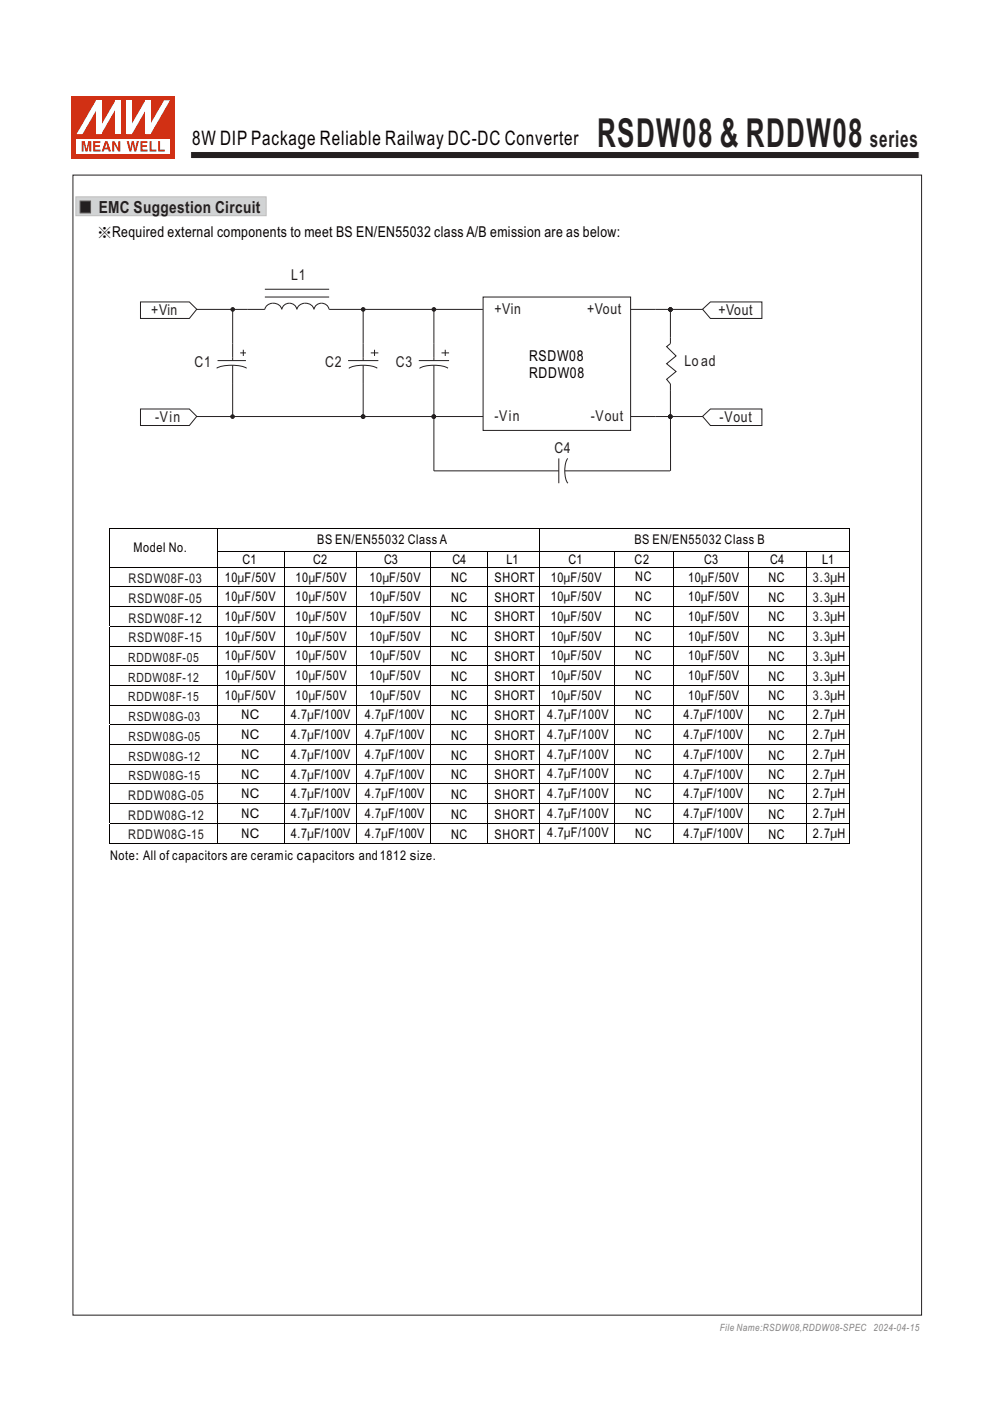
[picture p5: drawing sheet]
<svg xmlns="http://www.w3.org/2000/svg" width="210mm" height="297mm" viewBox="0 0 210 297" stroke-linecap="round" stroke-linejoin="round" font-family="sans-serif">
<path d="M40.4 32.1h154.6v1.5h-154.6z" fill-rule="evenodd" fill="#231f20" stroke="#fff" stroke-width=".21"/>
<path d="M15.2 20.4h22v13.2h-22z" fill="#d13014"/>
<path d="M16.3 29.4h19.8v3.1h-19.8z" fill="#fff"/>
<g fill="#d13014">
<path d="M26.9 29.9h.4l.4 1.6 .2-1.6h.5l.3 1.6 .3-1.6h.5l-.6 2.2h-.4l-.3-1.7-.4 1.7h-.3z" fill-rule="evenodd"/>
<path d="M29.8 29.9h1.5v.4h-1.1v.5h1v.4h-1v.5h1.1v.4h-1.5z" fill-rule="evenodd"/>
<path d="M31.7 29.9h.5v1.8h1v.4h-1.5z" fill-rule="evenodd"/>
<path d="M33.5 29.9h.5v1.8h1v.4h-1.5z" fill-rule="evenodd"/>
<path d="M17.3 29.9h.7l.3 1.8 .4-1.8h.7v2.2h-.4v-1.8l-.4 1.8h-.5l-.4-1.8v1.8h-.4z" fill-rule="evenodd"/>
<path d="M19.8 29.9h1.5v.4h-1.1v.5h1v.4h-1v.5h1.1v.4h-1.5z" fill-rule="evenodd"/>
<path d="M22.6 30.4l.2 .9h-.5zM22.3 29.9l-.7 2.2h.4l.2-.4h.7l.2 .4h.4l-.7-2.2z" fill-rule="evenodd"/>
<path d="M23.8 29.9h.5l.8 1.6v-1.6h.4v2.2h-.4l-.9-1.5v1.5h-.4z" fill-rule="evenodd"/>
</g>
<g fill="#fcffff">
<path d="M24.5 21.3h1.1v7.1h-1.1z"/>
<path d="M20.4 21.3h1.1v7.1h-1.1z"/>
<path d="M30.8 21.3h1.1v7.1h-1.1z"/>
<path d="M26.9 21.3h1.1v7.1h-1.1z"/>
</g>
<g fill="#fcffff">
<path d="M24.5 21.3h1.1l-4.1 7.1h-1.1z" fill-rule="evenodd"/>
<path d="M20.4 21.3h1v.3l-3.9 6.8h-1.3z" fill-rule="evenodd"/>
<path d="M34.8 21.3h1.3l-4.2 7.1h-1v-.3z" fill-rule="evenodd"/>
<path d="M30.8 21.3h1.1v.3l-3.9 6.8h-1.1v-.3z" fill-rule="evenodd"/>
</g>
<path d="M16.1 41.7h40.4v4h-40.4z" fill-rule="evenodd" fill="#d1d3d4" stroke="#bbbdc0" stroke-width=".21"/>
<path d="M17 42.6h2.2v2.5h-2.2z" fill-rule="evenodd" fill="#231f20" stroke="#58595b" stroke-width=".21"/>
<g fill="none" stroke="#231f20" stroke-width=".21">
<path d="M29.8 64h10.4l1.5 1.6-1.5 1.9h-10.4zM46 78.1a8.3 8.3 0 0 1 6.3 0M46.1 76.5h6.1M49.3 77.4v10.9M49.3 65.6v10.9M51 74.8h1.2M51.6 74.2v1.3M56.2 63h13.6M56.2 61.3h13.6M63 65.6a1.64 1.64 0 0 0-1.6-1.3 1.64 1.64 0 0 0-1.6 1.3 1.88 1.88 0 0 0-1.8-1.3 1.88 1.88 0 0 0-1.8 1.3h-14.5M63 65.6a1.89 1.89 0 0 1 1.8-1.3 1.89 1.89 0 0 1 1.8 1.3 1.64 1.64 0 0 1 1.6-1.3 1.64 1.64 0 0 1 1.6 1.3M69.8 65.6h32.6"/>
<path d="M73.8 76.5h6.4M77 65.6v10.9M77 77.5v10.8M78.6 74.8h1.6M79.4 74.2v1.3M80 78.1a7.4 7.4 0 0 0-6 0M88.8 76.5h6.4M92 65.6v10.9M92 77.5v22.3h26.5M93.6 74.8h1.6M94.4 74.2v1.3M95 78.1a7.4 7.4 0 0 0-6 0"/>
<path d="M102.5 63h31.3v28.3h-31.3zM133.8 65.6h15.2M142.2 65.6v7.2l-.8 .7 2 2-2 1.6 2 1.7-2 1.6 .8 1v6.9M149 65.6l1.7-1.6h10.9v3.5h-10.9zM29.8 86.7h10.4l1.5 1.6-1.5 1.9h-10.4zM41.7 88.3h60.8M118.5 97.2v5.3M119.8 99.8h22.3M120.4 97.2a5.7 5.7 0 0 0 .1 5.3M133.8 88.3h15.2M142.2 88.5v11.3M149 88.3l1.7-1.6h10.9v3.5h-10.9z"/>
</g>
<g fill="#231f20" stroke="#231f20" stroke-width=".21">
<circle cx="49.4" cy="65.6" r=".38"/>
<circle cx="92" cy="88.3" r=".38"/>
<circle cx="77" cy="88.3" r=".38"/>
<circle cx="92" cy="65.6" r=".38"/>
<circle cx="77" cy="65.6" r=".38"/>
<circle cx="49.3" cy="88.3" r=".38"/>
<circle cx="142.2" cy="65.6" r=".38"/>
<circle cx="142.2" cy="88.3" r=".38"/>
</g>
<path d="M23.3 111.9l.1 .2z" fill="#050100"/>
<path d="M23.3 112h157" fill="none" stroke="#050100" stroke-width=".21"/>
<path d="M180.2 111.9l.1 .2z" fill="#050100"/>
<path d="M23.3 112.1v4.7M46.2 112.1v4.7M114.5 112.1v4.7M180.2 112.1v4.7" fill="none" stroke="#050100" stroke-width=".21"/>
<path d="M23.3 116.8l.1 .1z" fill="#050100"/>
<path d="M46.1 116.8h68.3" fill="none" stroke="#050100" stroke-width=".21"/>
<path d="M103.3 116.8l.2 .1z" fill="#050100"/>
<path d="M114.4 116.8h65.8" fill="none" stroke="#050100" stroke-width=".21"/>
<path d="M180.2 116.8l.1 .1z" fill="#050100"/>
<g fill="none" stroke="#050100" stroke-width=".21">
<path d="M23.3 116.9v3.3M46.2 116.9v3.3M60.3 116.9v3.3M75.7 116.9v3.3M91.3 116.9v3.3M103.4 116.9v3.3M114.5 116.9v3.3M130.4 116.9v3.3M142.8 116.9v3.3M158.7 116.9v3.3M171.1 116.9v3.3M180.2 116.9v3.3"/>
<path d="M23.3 120.3h91.1"/>
</g>
<path d="M103.3 120.2l.2 .1z" fill="#050100"/>
<g fill="none" stroke="#050100" stroke-width=".21">
<path d="M23.3 124.5h91.1M23.3 120.3v4.1M46.2 120.3v4.1M60.3 120.3v4.1M75.7 120.3v4.1M91.3 120.3v4.1M103.4 120.3v4.1M114.4 120.3h65.9M114.5 120.3v4.1M130.4 120.3v4.1M142.8 120.3v4.1M158.7 120.3v4.1"/>
<path d="M171.1 120.3v4.1M180.2 120.3v4.1"/>
</g>
<path d="M103.3 124.4l.2 .1z" fill="#050100"/>
<g fill="none" stroke="#050100" stroke-width=".21">
<path d="M23.3 128.6h91.1M23.3 124.5v4M46.2 124.5v4M60.3 124.5v4M75.7 124.5v4M91.3 124.5v4M103.4 124.5v4M114.4 124.5h65.9M114.5 124.5v4M130.4 124.5v4M142.8 124.5v4M158.7 124.5v4"/>
<path d="M171.1 124.5v4M180.2 124.5v4"/>
</g>
<path d="M103.3 128.5l.2 .2z" fill="#050100"/>
<path d="M114.4 128.6h65.9" fill="none" stroke="#050100" stroke-width=".21"/>
<path d="M180.2 128.5l.1 .2z" fill="#050100"/>
<g fill="none" stroke="#050100" stroke-width=".21">
<path d="M23.3 132.8h91.1M23.3 128.7v4M46.2 128.7v4M60.3 128.7v4M75.7 128.7v4M91.3 128.7v4M103.4 128.7v4M114.5 128.7v4M130.4 128.7v4M142.8 128.7v4M158.7 128.7v4M171.1 128.7v4"/>
<path d="M180.2 128.7v4"/>
</g>
<path d="M103.3 132.7l.2 .2z" fill="#050100"/>
<g fill="none" stroke="#050100" stroke-width=".21">
<path d="M23.3 137h91.1M23.3 132.9v4M46.2 132.9v4M60.3 132.9v4M75.7 132.9v4M91.3 132.9v4M103.4 132.9v4M114.4 132.8h65.9M114.5 132.9v4M130.4 132.9v4M142.8 132.9v4M158.7 132.9v4"/>
<path d="M171.1 132.9v4M180.2 132.9v4"/>
</g>
<path d="M103.3 136.9l.2 .1z" fill="#050100"/>
<g fill="none" stroke="#050100" stroke-width=".21">
<path d="M23.3 137v4.1M46.2 137v4.1M60.3 137v4.1M75.7 137v4.1M91.3 137v4.1M103.4 137v4.1M114.4 137h65.9M114.5 137v4.1M130.4 137v4.1M142.8 137v4.1M158.7 137v4.1M171.1 137v4.1"/>
<path d="M180.2 137v4.1M23.3 141.2h91.1"/>
</g>
<path d="M103.3 141.1l.2 .1z" fill="#050100"/>
<path d="M114.4 141.2h65.9" fill="none" stroke="#050100" stroke-width=".21"/>
<path d="M180.2 141.1l.1 .1z" fill="#050100"/>
<g fill="none" stroke="#050100" stroke-width=".21">
<path d="M23.3 145.3h91.1M23.3 141.2v4.1M46.2 141.2v4.1M60.3 141.2v4.1M75.7 141.2v4.1M91.3 141.2v4.1M103.4 141.2v4.1M114.5 141.2v4.1M130.4 141.2v4.1M142.8 141.2v4.1M158.7 141.2v4.1M171.1 141.2v4.1"/>
<path d="M180.2 141.2v4.1"/>
</g>
<path d="M103.3 145.3l.2 .1z" fill="#050100"/>
<g fill="none" stroke="#050100" stroke-width=".21">
<path d="M23.3 149.5h91.1M23.3 145.4v4M46.2 145.4v4M60.3 145.4v4M75.7 145.4v4M91.3 145.4v4M103.4 145.4v4M114.4 145.3h65.9M114.5 145.4v4M130.4 145.4v4M142.8 145.4v4M158.7 145.4v4"/>
<path d="M171.1 145.4v4M180.2 145.4v4"/>
</g>
<path d="M103.3 149.4l.2 .2z" fill="#050100"/>
<path d="M114.4 149.5h65.9" fill="none" stroke="#050100" stroke-width=".21"/>
<path d="M180.2 149.4l.1 .2z" fill="#050100"/>
<g fill="none" stroke="#050100" stroke-width=".21">
<path d="M23.3 153.7h91.1M23.3 149.6v4M46.2 149.6v4M60.3 149.6v4M75.7 149.6v4M91.3 149.6v4M103.4 149.6v4M114.5 149.6v4M130.4 149.6v4M142.8 149.6v4M158.7 149.6v4M171.1 149.6v4"/>
<path d="M180.2 149.6v4"/>
</g>
<path d="M103.3 153.6l.2 .1z" fill="#050100"/>
<path d="M114.4 153.7h65.8" fill="none" stroke="#050100" stroke-width=".21"/>
<path d="M180.2 153.6l.1 .1z" fill="#050100"/>
<g fill="none" stroke="#050100" stroke-width=".21">
<path d="M23.3 157.9h91.1M23.3 153.7v4.1M46.2 153.7v4.1M60.3 153.7v4.1M75.7 153.7v4.1M91.3 153.7v4.1M103.4 153.7v4.1M114.5 153.7v4.1M130.4 153.7v4.1M142.8 153.7v4.1M158.7 153.7v4.1M171.1 153.7v4.1"/>
<path d="M180.2 153.7v4.1"/>
</g>
<path d="M103.3 157.8l.2 .1z" fill="#050100"/>
<path d="M114.4 157.9h65.8" fill="none" stroke="#050100" stroke-width=".21"/>
<path d="M180.2 157.8l.1 .1z" fill="#050100"/>
<g fill="none" stroke="#050100" stroke-width=".21">
<path d="M23.3 157.9v4.1M46.2 157.9v4.1M60.3 157.9v4.1M75.7 157.9v4.1M91.3 157.9v4.1M103.4 157.9v4.1M114.5 157.9v4.1M130.4 157.9v4.1M142.8 157.9v4.1M158.7 157.9v4.1M171.1 157.9v4.1M180.2 157.9v4.1"/>
<path d="M23.3 162h91.1"/>
</g>
<path d="M103.3 162l.2 .1z" fill="#050100"/>
<path d="M114.4 162h65.8" fill="none" stroke="#050100" stroke-width=".21"/>
<path d="M180.2 162l.1 .1z" fill="#050100"/>
<g fill="none" stroke="#050100" stroke-width=".21">
<path d="M23.3 166.2h91.1M23.3 162.1v4.1M46.2 162.1v4.1M60.3 162.1v4.1M75.7 162.1v4.1M91.3 162.1v4.1M103.4 162.1v4.1M114.5 162.1v4.1M130.4 162.1v4.1M142.8 162.1v4.1M158.7 162.1v4.1M171.1 162.1v4.1"/>
<path d="M180.2 162.1v4.1"/>
</g>
<path d="M103.3 166.2l.2 .1z" fill="#050100"/>
<path d="M114.4 166.2h65.8" fill="none" stroke="#050100" stroke-width=".21"/>
<path d="M180.2 166.2l.1 .1z" fill="#050100"/>
<g fill="none" stroke="#050100" stroke-width=".21">
<path d="M23.3 170.4h91.1M23.3 166.3v4M46.2 166.3v4M60.3 166.3v4M75.7 166.3v4M91.3 166.3v4M103.4 166.3v4M114.5 166.3v4M130.4 166.3v4M142.8 166.3v4M158.7 166.3v4M171.1 166.3v4"/>
<path d="M180.2 166.3v4"/>
</g>
<path d="M103.3 170.3l.2 .1z" fill="#050100"/>
<path d="M114.4 170.4h65.9" fill="none" stroke="#050100" stroke-width=".21"/>
<path d="M180.2 170.3l.1 .1z" fill="#050100"/>
<g fill="none" stroke="#050100" stroke-width=".21">
<path d="M23.3 174.6h91.1M23.3 170.4v4.1M46.2 170.4v4.1M60.3 170.4v4.1M75.7 170.4v4.1M91.3 170.4v4.1M103.4 170.4v4.1M114.5 170.4v4.1M130.4 170.4v4.1M142.8 170.4v4.1M158.7 170.4v4.1M171.1 170.4v4.1"/>
<path d="M180.2 170.4v4.1"/>
</g>
<path d="M103.3 174.5l.2 .1z" fill="#050100"/>
<path d="M114.4 174.6h65.8" fill="none" stroke="#050100" stroke-width=".21"/>
<path d="M180.2 174.5l.1 .1z" fill="#050100"/>
<g fill="none" stroke="#050100" stroke-width=".21">
<path d="M23.3 178.7h22.8M23.3 174.6v4.2M46.2 174.6v4.2M46.3 178.7h13.9M60.3 174.6v4.2M60.4 178.7h15.2M75.7 174.6v4.2M75.7 178.7h15.5M91.3 174.6v4.2M91.4 178.7h23M103.4 174.6v4.2M114.5 174.6v4.2"/>
<path d="M114.5 178.7h15.8M130.4 174.6v4.2M130.4 178.7h28.2M142.8 174.6v4.2M158.7 174.6v4.2M158.8 178.7h21.5M171.1 174.6v4.2M180.2 174.6v4.2"/>
</g>
<path d="M180.2 178.7l.1 .1z" fill="#050100"/>
<path d="M15.5 37.1h180v241.7h-180z" fill="none" stroke="#231f20" stroke-width=".21"/>
<text font-size="8.5" fill="#231f20" x="126.6" y="31.1">RSDW08 &amp; RDDW08</text>
<text font-size="4.9" fill="#231f20" x="184.5" y="31.1">series</text>
<text font-size="4.2" fill="#080101" x="40.8" y="30.7">8W DIP Package Reliable Railway DC-DC Converter</text>
<text font-size="3.5" fill="#231f20" x="20.9" y="45.1">EMC Suggestion Circuit</text>
<g font-size="3.2" fill="#050100">
<text x="20.6" y="50.2">※Required external components to meet BS EN/EN55032 class A/B emission are as below:</text>
<text x="112.2" y="76.5">RSDW08</text>
<text x="112.2" y="80.1">RDDW08</text>
</g>
<g font-size="3.2" fill="#231f20">
<text x="61.8" y="59.4">L1</text>
<text x="32.1" y="66.8">+Vin</text>
<text x="104.9" y="66.7">+Vin</text>
<text x="124.5" y="66.7">+Vout</text>
<text x="152.4" y="66.9">+Vout</text>
<text x="41.3" y="77.8">C1</text>
<text x="69" y="77.8">C2</text>
<text x="84" y="77.8">C3</text>
<text x="145.2" y="77.6">Load</text>
<text x="32.9" y="89.4">-Vin</text>
<text x="104.9" y="89.3">-Vin</text>
<text x="125.3" y="89.3">-Vout</text>
<text x="152.6" y="89.5">-Vout</text>
<text x="117.6" y="96.1">C4</text>
</g>
<g font-size="2.8" fill="#050100">
<text x="28.3" y="117">Model No.</text>
<text x="51.4" y="119.5">C1</text>
<text x="66.4" y="119.5">C2</text>
<text x="67.3" y="115.4">BS EN/E 550 2 Class A</text>
<text x="77" y="115.4">N</text>
<text x="81.4" y="119.5">C3</text>
<text x="83.1" y="115.4">3</text>
<text x="95.9" y="119.5">C4</text>
<text x="107.4" y="119.5">L1</text>
<text x="120.6" y="119.5">C1</text>
<text x="134.6" y="115.4">BS EN/E 550 2 Class B</text>
<text x="134.6" y="119.5">C2</text>
<text x="144.2" y="115.4">N</text>
<text x="149.3" y="119.5">C3</text>
<text x="150.3" y="115.4">3</text>
<text x="163.3" y="119.5">C4</text>
<text x="174.3" y="119.5">L1</text>
<text x="47.7" y="123.4">10 F/50V</text>
<text x="62.7" y="123.4">10 F/50V</text>
<text x="78.4" y="123.4">10 F/50V</text>
<text x="95.7" y="123.4">NC</text>
<text x="104.9" y="123.4">SHORT</text>
<text x="116.8" y="123.4">10 F/50V</text>
<text x="134.8" y="123.3">NC</text>
<text x="146" y="123.4">10 F/50V</text>
<text x="163" y="123.4">NC</text>
<text x="47.7" y="127.5">10 F/50V</text>
<text x="47.7" y="131.6">10 F/50V</text>
<text x="62.7" y="127.5">10 F/50V</text>
<text x="62.7" y="131.6">10 F/50V</text>
<text x="78.4" y="127.5">10 F/50V</text>
<text x="78.4" y="131.6">10 F/50V</text>
<text x="95.7" y="127.6">NC</text>
<text x="95.7" y="131.7">NC</text>
<text x="104.9" y="127.6">SHORT</text>
<text x="104.9" y="131.7">SHORT</text>
<text x="116.8" y="127.5">10 F/50V</text>
<text x="116.8" y="131.6">10 F/50V</text>
<text x="134.8" y="127.5">NC</text>
<text x="134.8" y="131.6">NC</text>
<text x="146" y="127.5">10 F/50V</text>
<text x="146" y="131.6">10 F/50V</text>
<text x="163" y="127.6">NC</text>
<text x="163" y="131.7">NC</text>
<text x="47.7" y="135.8">10 F/50V</text>
<text x="62.7" y="135.8">10 F/50V</text>
<text x="78.4" y="135.8">10 F/50V</text>
<text x="95.7" y="135.9">NC</text>
<text x="104.9" y="135.9">SHORT</text>
<text x="116.8" y="135.8">10 F/50V</text>
<text x="134.8" y="135.8">NC</text>
<text x="146" y="135.8">10 F/50V</text>
<text x="163" y="135.9">NC</text>
<text x="47.7" y="140">10 F/50V</text>
<text x="62.7" y="140">10 F/50V</text>
<text x="78.4" y="140">10 F/50V</text>
<text x="95.7" y="140.1">NC</text>
<text x="104.9" y="140.1">SHORT</text>
<text x="116.8" y="140">10 F/50V</text>
<text x="134.8" y="140">NC</text>
<text x="146" y="140">10 F/50V</text>
<text x="163" y="140.1">NC</text>
<text x="47.7" y="144.2">10 F/50V</text>
<text x="47.7" y="148.3">10 F/50V</text>
<text x="62.7" y="144.2">10 F/50V</text>
<text x="62.7" y="148.3">10 F/50V</text>
<text x="78.4" y="144.2">10 F/50V</text>
<text x="78.4" y="148.3">10 F/50V</text>
<text x="95.7" y="144.3">NC</text>
<text x="95.7" y="148.5">NC</text>
<text x="104.9" y="144.3">SHORT</text>
<text x="104.9" y="148.5">SHORT</text>
<text x="116.8" y="144.2">10 F/50V</text>
<text x="116.8" y="148.3">10 F/50V</text>
<text x="134.8" y="144.2">NC</text>
<text x="134.8" y="148.3">NC</text>
<text x="146" y="144.2">10 F/50V</text>
<text x="146" y="148.3">10 F/50V</text>
<text x="163" y="144.3">NC</text>
<text x="163" y="148.5">NC</text>
<text x="51.2" y="152.5">NC</text>
<text x="61.7" y="152.5">4 7</text>
<text x="77.4" y="152.5">4 7</text>
<text x="95.7" y="152.7">NC</text>
<text x="104.9" y="152.7">SHORT</text>
<text x="116" y="152.5">4 7 F/100V</text>
<text x="134.8" y="152.5">NC</text>
<text x="145" y="152.5">4 7</text>
<text x="163" y="152.7">NC</text>
<text x="172.4" y="152.5">2 7 H</text>
<text x="51.2" y="156.7">NC</text>
<text x="51.2" y="160.9">NC</text>
<text x="61.7" y="156.7">4 7</text>
<text x="61.7" y="160.9">4 7</text>
<text x="77.4" y="156.7">4 7</text>
<text x="77.4" y="160.9">4 7</text>
<text x="95.7" y="156.9">NC</text>
<text x="95.7" y="161.1">NC</text>
<text x="104.9" y="156.9">SHORT</text>
<text x="104.9" y="161.1">SHORT</text>
<text x="116" y="156.6">4 7 F/100V</text>
<text x="116" y="160.8">4 7 F/100V</text>
<text x="134.8" y="156.7">NC</text>
<text x="134.8" y="160.9">NC</text>
<text x="145" y="156.7">4 7</text>
<text x="145" y="160.9">4 7</text>
<text x="163" y="156.9">NC</text>
<text x="163" y="161.1">NC</text>
<text x="172.4" y="156.7">2 7 H</text>
<text x="172.4" y="160.9">2 7 H</text>
<text x="51.2" y="165.1">NC</text>
<text x="61.7" y="165.1">4 7</text>
<text x="77.4" y="165.1">4 7</text>
<text x="95.7" y="165.3">NC</text>
<text x="104.9" y="165.3">SHORT</text>
<text x="116" y="165">4 7 F/100V</text>
<text x="134.8" y="165.1">NC</text>
<text x="145" y="165.1">4 7</text>
<text x="163" y="165.3">NC</text>
<text x="172.4" y="165.1">2 7 H</text>
<text x="51.2" y="169.3">NC</text>
<text x="51.2" y="173.5">NC</text>
<text x="61.7" y="169.3">4 7</text>
<text x="61.7" y="173.5">4 7</text>
<text x="77.4" y="169.3">4 7</text>
<text x="77.4" y="173.5">4 7</text>
<text x="95.7" y="169.5">NC</text>
<text x="95.7" y="173.6">NC</text>
<text x="104.9" y="169.5">SHORT</text>
<text x="104.9" y="173.6">SHORT</text>
<text x="116" y="169.2">4 7 F/100V</text>
<text x="116" y="173.3">4 7 F/100V</text>
<text x="134.8" y="169.2">NC</text>
<text x="134.8" y="173.4">NC</text>
<text x="145" y="169.3">4 7</text>
<text x="145" y="173.5">4 7</text>
<text x="163" y="169.5">NC</text>
<text x="163" y="173.6">NC</text>
<text x="172.4" y="169.3">2 7 H</text>
<text x="172.4" y="173.5">2 7 H</text>
<text x="51.2" y="177.7">NC</text>
<text x="61.7" y="177.6">4 7</text>
<text x="77.4" y="177.6">4 7</text>
<text x="95.7" y="177.8">NC</text>
<text x="104.9" y="177.8">SHORT</text>
<text x="116" y="177.5">4 7 F/100V</text>
<text x="134.8" y="177.6">NC</text>
<text x="145" y="177.6">4 7</text>
<text x="163" y="177.8">NC</text>
<text x="172.4" y="177.7">2 7 H</text>
<text x="23.3" y="182.3">Note All of capacitors are ceramic capacitors and1812 size.</text>
<text x="28.7" y="182.3">:</text>
</g>
<g font-size="2.8" fill="#231f20">
<text x="27.3" y="123.7">RSDW08F-03</text>
<text x="172.4" y="123.4">3 3</text>
<text x="173.8" y="123.4">. μH</text>
<text x="27.3" y="127.9">RSDW08F-05</text>
<text x="172.4" y="127.6">3 3</text>
<text x="172.4" y="131.7">3 3</text>
<text x="173.8" y="127.6">. μH</text>
<text x="173.8" y="131.7">. μH</text>
<text x="27.3" y="132">RSDW08F-12</text>
<text x="27.3" y="136.2">RSDW08F-15</text>
<text x="172.4" y="135.9">3 3</text>
<text x="173.8" y="135.9">. μH</text>
<text x="172.4" y="140.1">3 3</text>
<text x="173.8" y="140.1">. μH</text>
<text x="172.4" y="144.3">3 3</text>
<text x="172.4" y="148.5">3 3</text>
<text x="173.8" y="144.3">. μH</text>
<text x="173.8" y="148.5">. μH</text>
<text x="173.8" y="152.5">. μ</text>
<text x="173.8" y="156.7">. μ</text>
<text x="173.8" y="160.9">. μ</text>
<text x="173.8" y="165.1">. μ</text>
<text x="27.2" y="169.6">RDDW08G-05</text>
<text x="27.2" y="173.8">RDDW08G-12</text>
<text x="173.8" y="169.3">. μ</text>
<text x="173.8" y="173.5">. μ</text>
<text x="27.2" y="178">RDDW08G-15</text>
<text x="173.8" y="177.7">. μ</text>
</g>
<g font-size="2.7" fill="#231f20">
<text x="27.2" y="140.4">RDDW08F-05</text>
<text x="27.2" y="144.6">RDDW08F-12</text>
<text x="27.2" y="148.7">RDDW08F-15</text>
<text x="27.3" y="152.9">RSDW08G-03</text>
<text x="27.3" y="157.1">RSDW08G-05</text>
<text x="27.3" y="161.3">RSDW08G-12</text>
<text x="27.3" y="165.4">RSDW08G-15</text>
</g>
<g font-size="2.6" fill="#231f20">
<text x="50.4" y="123.4">μ</text>
<text x="65.4" y="123.4">μ</text>
<text x="81.1" y="123.4">μ</text>
<text x="119.5" y="123.4">μ</text>
<text x="148.7" y="123.4">μ</text>
<text x="50.4" y="127.5">μ</text>
<text x="50.4" y="131.6">μ</text>
<text x="65.4" y="127.5">μ</text>
<text x="65.4" y="131.6">μ</text>
<text x="81.1" y="127.5">μ</text>
<text x="81.1" y="131.6">μ</text>
<text x="119.5" y="127.5">μ</text>
<text x="119.5" y="131.6">μ</text>
<text x="148.7" y="127.5">μ</text>
<text x="148.7" y="131.6">μ</text>
<text x="50.4" y="135.8">μ</text>
<text x="65.4" y="135.8">μ</text>
<text x="81.1" y="135.8">μ</text>
<text x="119.5" y="135.8">μ</text>
<text x="148.7" y="135.8">μ</text>
<text x="50.4" y="140">μ</text>
<text x="65.4" y="140">μ</text>
<text x="81.1" y="140">μ</text>
<text x="119.5" y="140">μ</text>
<text x="148.7" y="140">μ</text>
<text x="50.4" y="144.2">μ</text>
<text x="50.4" y="148.3">μ</text>
<text x="65.4" y="144.2">μ</text>
<text x="65.4" y="148.3">μ</text>
<text x="81.1" y="144.2">μ</text>
<text x="81.1" y="148.3">μ</text>
<text x="119.5" y="144.2">μ</text>
<text x="119.5" y="148.3">μ</text>
<text x="148.7" y="144.2">μ</text>
<text x="148.7" y="148.3">μ</text>
<text x="63" y="152.5">. μF/100V</text>
<text x="78.7" y="152.5">. μF/100V</text>
<text x="117.4" y="152.5">. μ</text>
<text x="146.3" y="152.5">. μF/100V</text>
<text x="63" y="156.7">. μF/100V</text>
<text x="63" y="160.9">. μF/100V</text>
<text x="78.7" y="156.7">. μF/100V</text>
<text x="78.7" y="160.9">. μF/100V</text>
<text x="117.4" y="156.6">. μ</text>
<text x="117.4" y="160.8">. μ</text>
<text x="146.3" y="156.7">. μF/100V</text>
<text x="146.3" y="160.9">. μF/100V</text>
<text x="63" y="165.1">. μF/100V</text>
<text x="78.7" y="165.1">. μF/100V</text>
<text x="117.4" y="165">. μ</text>
<text x="146.3" y="165.1">. μF/100V</text>
<text x="63" y="169.3">. μF/100V</text>
<text x="63" y="173.5">. μF/100V</text>
<text x="78.7" y="169.3">. μF/100V</text>
<text x="78.7" y="173.5">. μF/100V</text>
<text x="117.4" y="169.2">. μ</text>
<text x="117.4" y="173.3">. μ</text>
<text x="146.3" y="169.3">. μF/100V</text>
<text x="146.3" y="173.5">. μF/100V</text>
<text x="63" y="177.6">. μF/100V</text>
<text x="78.7" y="177.6">. μF/100V</text>
<text x="117.4" y="177.5">. μ</text>
<text x="146.3" y="177.6">. μF/100V</text>
</g>
<text font-size="2.1" fill="#808285" x="152.6" y="282.1">File Name:RSDW08,RDDW08-SPEC 2024-04-15</text>
</svg>
